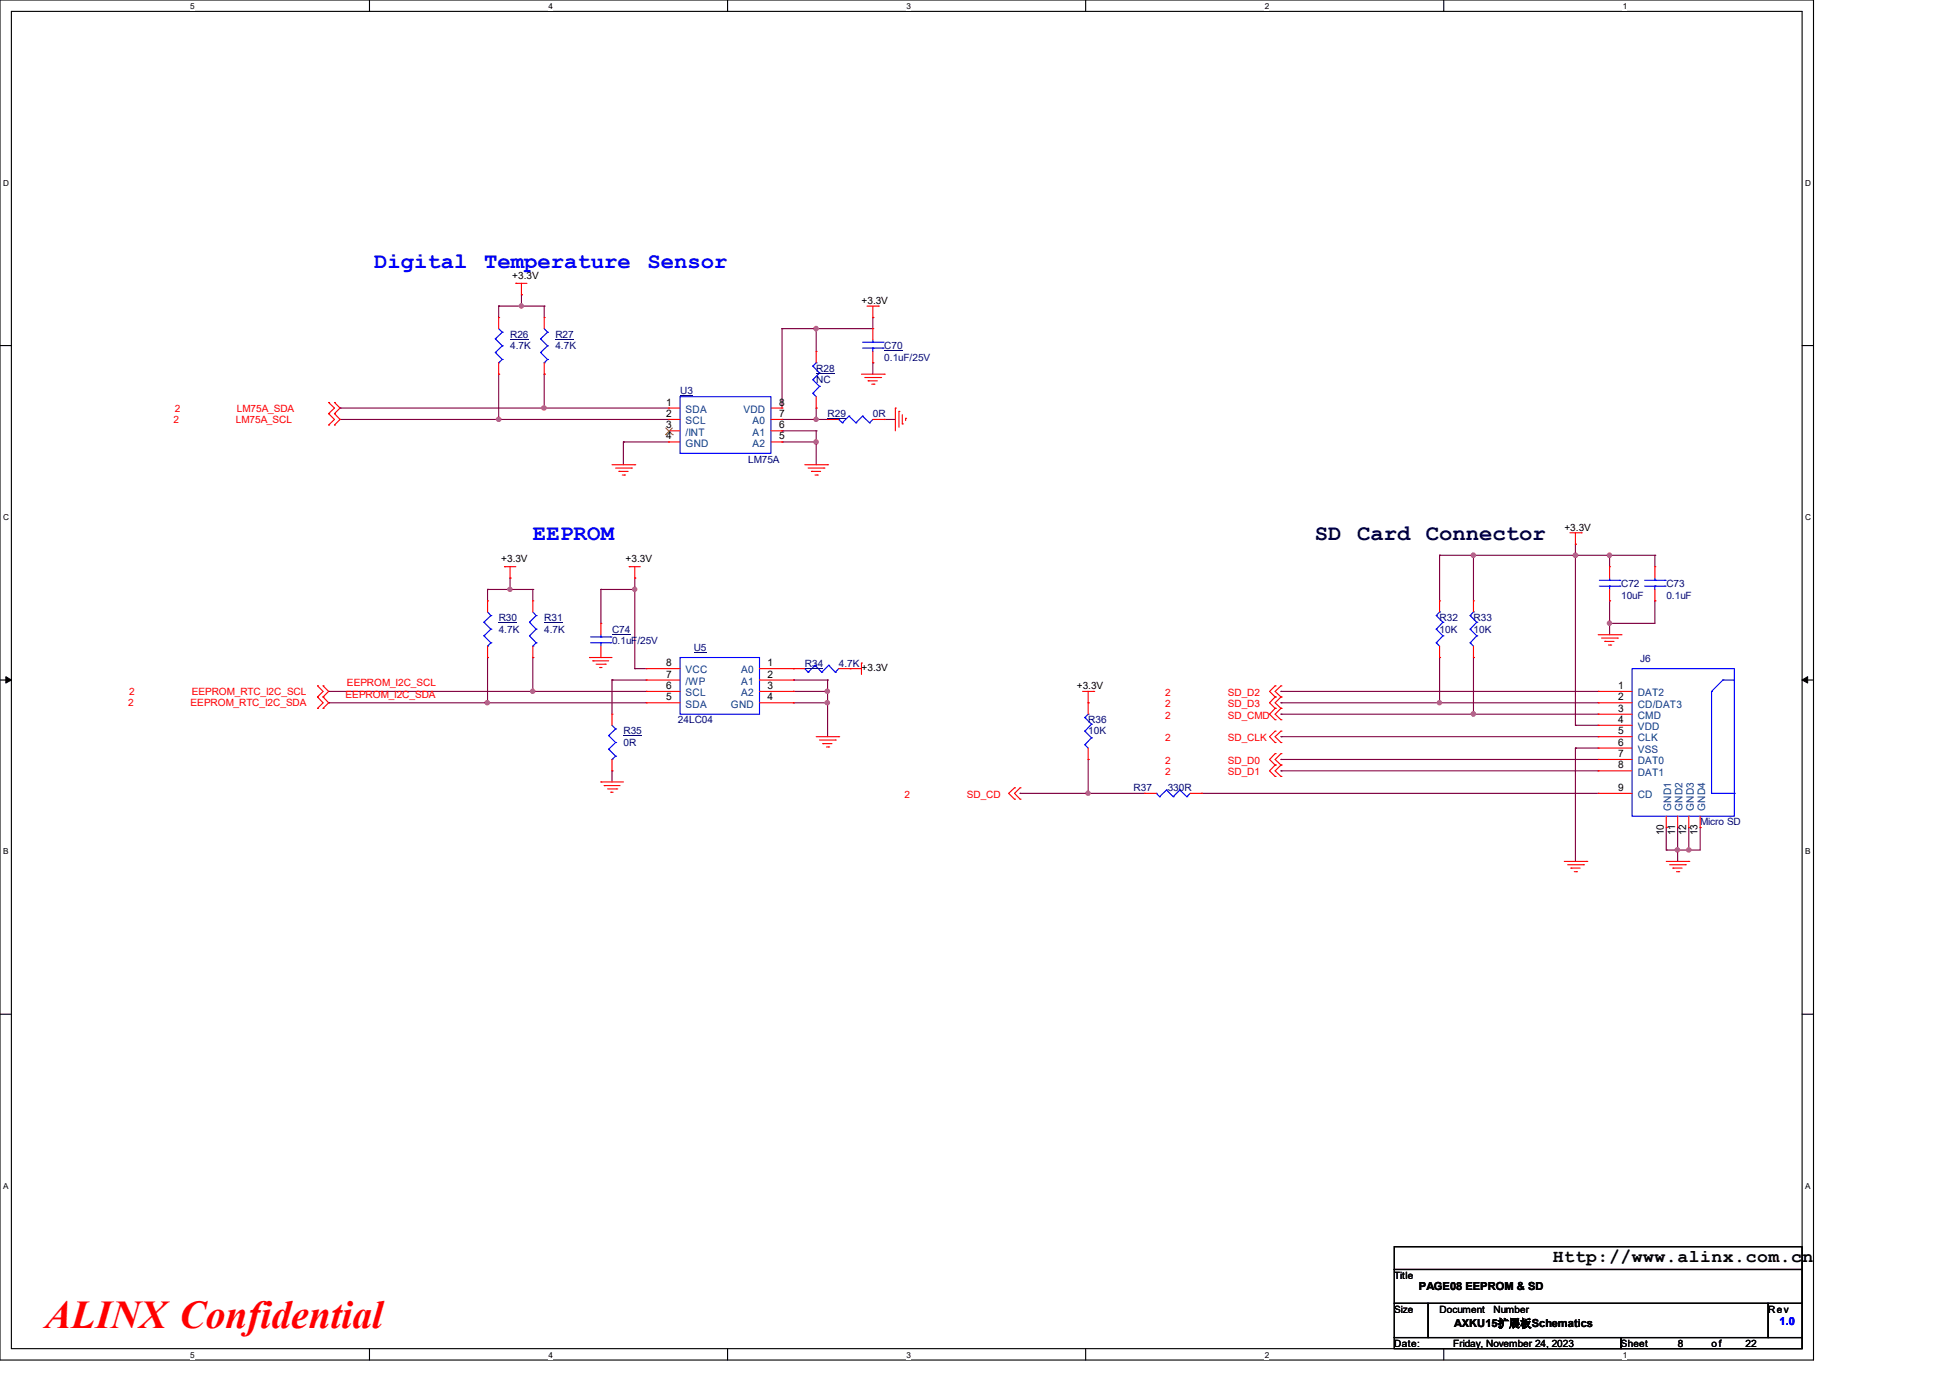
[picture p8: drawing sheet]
<svg xmlns="http://www.w3.org/2000/svg" width="297mm" height="210mm" viewBox="0 0 297 210" stroke-linecap="round" stroke-linejoin="round" font-family="sans-serif">
<path d="M0 0h276.4v207.3h-276.4zM1.7 1.7h272.9v203.8h-272.9z" fill="none" stroke="#000" stroke-width=".17"/>
<g fill="#fff">
<path d="M29 .2h.7v1.4h-.7z"/>
<path d="M29 205.7h.7v1.4h-.7z"/>
</g>
<path d="M56.3 0v1.7M56.3 205.5v1.8" fill="none" stroke="#000" stroke-width=".17"/>
<g fill="#fff">
<path d="M83.6 .2h.6v1.4h-.6z"/>
<path d="M83.6 205.7h.6v1.4h-.6z"/>
</g>
<path d="M110.9 0v1.7M110.9 205.5v1.8" fill="none" stroke="#000" stroke-width=".17"/>
<g fill="#fff">
<path d="M138.1 .2h.7v1.4h-.7z"/>
<path d="M138.1 205.7h.7v1.4h-.7z"/>
</g>
<path d="M165.4 0v1.7M165.4 205.5v1.8" fill="none" stroke="#000" stroke-width=".17"/>
<g fill="#fff">
<path d="M192.7 .2h.7v1.4h-.7z"/>
<path d="M192.7 205.7h.7v1.4h-.7z"/>
</g>
<path d="M220 0v1.7M220 205.5v1.8" fill="none" stroke="#000" stroke-width=".17"/>
<g fill="#fff">
<path d="M247.3 .2h.6v1.4h-.6z"/>
<path d="M247.3 205.7h.6v1.4h-.6z"/>
<path d="M.5 27.2h.9v1.4h-.9z"/>
<path d="M275.1 27.2h.9v1.4h-.9z"/>
<path d="M.5 78.1h.9v1.4h-.9z"/>
<path d="M275.1 78.1h.9v1.4h-.9z"/>
</g>
<path d="M0 52.7h1.7M274.6 52.7h1.8" fill="none" stroke="#000" stroke-width=".17"/>
<g fill="#fff">
<path d="M.5 129.1h.8v1.4h-.8z"/>
<path d="M275.1 129.1h.8v1.4h-.8z"/>
</g>
<path d="M0 103.6h1.7M274.6 103.6h1.8" fill="none" stroke="#000" stroke-width=".17"/>
<path d="M.9 103.1l.8 .5-.8 .5zM274.6 103.6l.9-.5v1z" fill="#000" stroke="#000" stroke-width=".15"/>
<g fill="#fff">
<path d="M.5 180h.8v1.4h-.8z"/>
<path d="M275.1 180h.8v1.4h-.8z"/>
</g>
<path d="M0 154.6h1.7M274.6 154.6h1.8M212.5 190h62.1v3.5h-62.1zM212.5 193.5h62.1v5.1h-62.1zM212.5 198.6h5.1v5.2h-5.1zM217.6 198.6h51.9v5.2h-51.9zM269.5 198.6h5.1v5.2h-5.1zM212.5 203.8h34.5v1.7h-34.5zM247 203.8h27.6v1.7h-27.6z" fill="none" stroke="#000" stroke-width=".17"/>
<g fill="none" stroke="#800040" stroke-width=".17">
<path d="M76 46.7h.1M76 57h.1M76 46.7v1.7M76 57v6.9M76 46.7h6.9M79.5 46.7h.1M79.5 44.9h.1M79.5 44.9v1.8M82.9 46.7h.1M82.9 57h.1M82.9 46.7v1.7M82.9 57v5.2"/>
<path d="M119.2 50.1h.1M119.2 50.1v12.1M124.4 50.1h.1M124.4 50.1v3.5M133 55.3h.1M133 48.4h.1M133 48.4v1.7h-13.8M133 55.3v1.7M51.8 62.2h.1M51.8 63.9h.1M51.8 63.9h50.1M51.8 62.2h50.1"/>
<path d="M76 63.9h.1M82.9 62.2h.1M95 67.4h.1M95 67.4h6.9M95 67.4v3.4M119.2 67.4h.1M119.2 65.7h.1M119.2 63.9h.1M119.2 67.4h5.2M119.2 65.7h5.2M119.2 63.9h6.9M124.4 65.7h.1"/>
<path d="M124.4 63.9h.1M124.4 62.2h.1M124.4 67.4h.1M124.4 62.2v1.7M124.4 65.7v5.1M134.7 63.9h.1M134.7 63.9h1.7M74.3 89.8h.1M74.3 89.8v1.8M74.3 89.8h6.9M77.7 89.8h.1M77.7 88.1h.1"/>
<path d="M77.7 88.1v1.7M81.2 89.8h.1M81.2 89.8v1.8M91.6 89.8h.1M91.6 89.8h5.1M91.6 89.8v5.2M96.7 89.8h.1M96.7 88.1h.1M96.7 88.1v13.8M219.4 84.6h.1M219.4 84.6h32.8M219.4 84.6v7"/>
<path d="M224.5 84.6h.1M224.5 84.6v7M240.1 84.6h.1M240.1 82.9h.1M240.1 82.9v27.6M245.3 84.6h.1M245.3 95h.1M245.3 91.6h.1M245.3 84.6v1.8M245.3 91.6v5.1M252.2 84.6h.1M252.2 91.6h.1"/>
<path d="M252.2 84.6v1.8M252.2 91.6v3.4h-6.9M50.1 105.4h.1M50.1 107.1h.1M50.1 107.1h48.4M50.1 105.4h48.4M74.3 107.1h.1M74.3 100.2h.1M74.3 100.2v6.9M81.2 105.4h.1M81.2 100.2h.1M81.2 100.2v5.2"/>
<path d="M93.3 103.6h.1M93.3 117.5h.1M93.3 103.6h5.2M93.3 103.6v5.2M93.3 117.5v1.7M96.7 101.9h.1M96.7 101.9h1.8M120.9 105.4h.1M120.9 107.1h.1M120.9 103.6h.1M120.9 103.6h5.2M120.9 107.1h5.2"/>
<path d="M120.9 105.4h5.2M126.1 105.4h.1M126.1 103.6h.1M126.1 107.1h.1M126.1 103.6v8.7M165.8 115.7h.1M165.8 115.7v5.2M195.2 107.1h.1M195.2 108.8h.1M195.2 112.3h.1M195.2 115.7h.1M195.2 117.5h.1"/>
<path d="M195.2 105.4h.1M195.2 107.1h48.3M195.2 105.4h48.3M195.2 108.8h48.3M195.2 112.3h48.3M195.2 115.7h48.3M195.2 117.5h48.3M219.4 100.2h.1M219.4 107.1h.1M219.4 100.2v6.9M224.5 100.2h.1M224.5 108.8h.1"/>
<path d="M224.5 100.2v8.6M240.1 114h.1M240.1 110.5h.1M240.1 114v17.3M240.1 114h3.4M240.1 110.5h3.4M155.4 120.9h.1M155.4 120.9h19.1M165.8 120.9h.1M183.1 120.9h.1M183.1 120.9h60.4M253.9 126.1h.1"/>
<path d="M253.9 129.5h.1M253.9 126.1v3.4M255.7 126.1h.1M255.7 129.5h.1M255.7 126.1v5.2M257.3 126.1h.1M257.3 129.5h.1M257.3 126.1v3.4M259.1 126.1h.1M259.1 126.1v3.4h-5.2"/>
</g>
<g fill="#f0f" stroke="#f0f" stroke-width=".17">
<circle cx="124.3" cy="67.4" r=".33"/>
<circle cx="124.3" cy="50.1" r=".33"/>
<circle cx="124.4" cy="63.9" r=".32"/>
<circle cx="126.1" cy="105.3" r=".33"/>
<circle cx="126.1" cy="107.1" r=".33"/>
<circle cx="96.7" cy="89.8" r=".32"/>
<circle cx="81.2" cy="105.3" r=".32"/>
<circle cx="74.3" cy="107.1" r=".33"/>
<circle cx="77.7" cy="89.8" r=".32"/>
<circle cx="82.9" cy="62.2" r=".33"/>
<circle cx="76" cy="63.9" r=".33"/>
<circle cx="79.4" cy="46.6" r=".32"/>
<circle cx="245.3" cy="95" r=".32"/>
<circle cx="240.1" cy="84.6" r=".34"/>
<circle cx="245.2" cy="84.6" r=".33"/>
<circle cx="257.4" cy="129.5" r=".33"/>
<circle cx="224.5" cy="84.6" r=".33"/>
<circle cx="224.5" cy="108.8" r=".33"/>
<circle cx="165.8" cy="120.9" r=".32"/>
<circle cx="255.6" cy="129.5" r=".33"/>
<circle cx="219.3" cy="107.1" r=".32"/>
</g>
<g fill="none" stroke="#f00" stroke-width=".17">
<path d="M78.6 43.2h.1M78.6 43.2h1.7M79.5 44.9h.1M79.5 43.2v1.7M82.9 48.4h.1M82.9 57h.1M82.9 48.4v1.7M82.9 55.3v1.7M124.4 53.6h.1M124.4 53.6v1.7M131.3 57h3.4M131.8 57.5h2.4"/>
<path d="M132.1 46.7h1.8M132.3 58h.1M132.3 58h1.4M132.8 58.5h.4M133 48.4h.1M133 50.1h.1M133 55.3h.1M133 46.7v1.7M133 50.1v1.7M133 53.6v1.7M133.2 58.5h.1M133.9 46.7h.1"/>
<path d="M134.2 57.5h.1M134.7 57h.1M50.1 63h.1M50.1 61.3h.1M50.1 64.8h.1M50.1 61.3l.9 .9-.9 .8M50.1 63l.9 .9-.9 .9M51 61.3h.1M51 63h.1M51 64.8h.1M51 61.3l.8 .9-.8 .8M51 63l.8 .9-.8 .9"/>
<path d="M93.3 70.8h3.4M93.8 71.3h2.4M94.3 71.8h.1M94.3 71.8h1.4M94.8 72.4h.4M95.2 72.4h.1M96.2 71.3h.1M96.7 70.8h.1M122.6 70.8h3.5M123.1 71.3h2.5M123.7 71.8h.1M123.7 71.8h1.4"/>
<path d="M124.2 72.4h.3M124.4 62.2h.1M124.4 60.5v1.7M124.5 72.4h.1M125.6 71.3h.1M126.1 70.8h.1M126.1 63.9h.1M126.1 63.9h1.7M133 63.9h1.7M134.7 63.9h.1M136.4 62.2h.1M136.4 62.2v3.5"/>
<path d="M137 62.7h.1M137 62.7v2.4M137.5 64.6h.1M137.5 63.2v1.4M138 63.8h.1M138 63.8v.3M74.3 91.6h.1M74.3 91.6v1.7M74.3 98.5v1.7M76.9 86.4h.1M76.9 86.4h1.7M77.7 88.1h.1"/>
<path d="M77.7 86.4v1.7M95.9 86.4h.1M95.9 86.4h1.7M96.7 88.1h.1M96.7 86.4v1.7M219.4 91.6h.1M219.4 91.6v1.7M219.4 98.5v1.7M224.5 91.6h.1M224.5 91.6v1.7M224.5 98.5v1.7M239.2 81.2h1.8"/>
<path d="M240.1 82.9h.1M240.1 81.2v1.7M241 81.2h.1M243.5 96.7h3.5M244.1 97.2h2.4M244.6 97.7h.1M244.6 97.7h1.4M245.1 98.3h.3M245.4 98.3h.1M246.5 97.2h.1M247 96.7h.1M48.4 106.2h.1"/>
<path d="M48.4 104.5h.1M48.4 107.9h.1M48.4 104.5l.8 .9-.8 .8M48.4 106.2l.8 .9-.8 .8M49.2 104.5h.1M49.2 106.2h.1M49.2 107.9h.1M49.2 104.5l.9 .9-.9 .8M49.2 106.2l.9 .9-.9 .8M74.3 100.2h.1M89.8 100.2h.1M89.8 100.2h3.5"/>
<path d="M90.3 100.7h.1M90.3 100.7h2.5M90.8 101.2h1.4M91.4 101.7h.1M91.4 101.7h.3M91.6 119.2h.1M91.6 119.2h3.4M92.1 119.7h.1M92.1 119.7h2.4M92.2 101.2h.1M120.9 101.9h.1M120.9 101.9h1.7"/>
<path d="M124.4 112.3h3.4M124.9 112.8h2.4M125.4 113.3h.1M125.4 113.3h1.4M125.9 113.8h.4M126.3 113.8h.1M127.3 112.8h.1M127.8 112.3h.1M127.8 101.9h3.5M129.5 101.9h.1M131.3 101h.1M131.3 101v1.8"/>
<path d="M165 105.4h1.7M165.8 107.1h.1M165.8 105.4v1.7M166.7 105.4h.1M194.3 114.9h.1M194.3 116.6h.1M194.3 118.3h.1M194.3 104.5h.1M194.3 106.2h.1M194.3 107.9h.1M194.3 111.4h.1M194.3 113.2h.1"/>
<path d="M194.3 109.7h.1M194.3 114.9l-.8 .8 .8 .9M194.3 116.6l-.8 .9 .8 .8M194.3 104.5l-.8 .9 .8 .8M194.3 106.2l-.8 .9 .8 .8M194.3 111.4l-.8 .9 .8 .9M194.3 107.9l-.8 .9 .8 .9M195.2 114.9h.1M195.2 116.6h.1M195.2 118.3h.1M195.2 104.5h.1M195.2 106.2h.1"/>
<path d="M195.2 107.9h.1M195.2 111.4h.1M195.2 113.2h.1M195.2 109.7h.1M195.2 114.9l-.9 .8 .9 .9M195.2 116.6l-.9 .9 .9 .8M195.2 104.5l-.9 .9 .9 .8M195.2 106.2l-.9 .9 .9 .8M195.2 111.4l-.9 .9 .9 .9M195.2 107.9l-.9 .9 .9 .9M219.4 100.2h.1M224.5 100.2h.1"/>
<path d="M92.6 120.2h1.4M93.1 120.7h.1M93.1 120.7h.3M94 120.2h.1M154.6 120.1h.1M154.6 121.8h.1M154.6 120.1l-.9 .8 .9 .9M155.4 120.1h.1M155.4 121.8h.1M155.4 120.1l-.8 .8 .8 .9M174.5 120.9h.1M174.5 120.9h1.7"/>
<path d="M181.4 120.9h1.7M183.1 120.9h.1M238.4 131.3h3.4M238.9 131.8h2.4M239.4 132.3h.1M239.4 132.3h1.4M239.9 132.8h.3M240.2 132.8h.1M241.3 131.8h.1M241.8 131.3h.1M253.9 131.3h3.4M254.4 131.8h2.4"/>
<path d="M254.9 132.3h.1M254.9 132.3h1.4M255.5 132.8h.3M255.8 132.8h.1M256.8 131.8h.1M257.3 131.3h.1"/>
</g>
<g fill="none" stroke="#00f" stroke-width=".17">
<path d="M82.4 51.6h.1M82.4 53.7h.1M82.4 51.6l1 1.1M82.4 53.7l1 1.1M82.9 55.3h.1M82.9 50.1l.5 .5M83.4 50.6h.1M83.4 52.7h.1M83.4 54.8h.1M83.4 50.6l-1 1M83.4 52.7l-1 1M83.4 54.8l-.5 .5"/>
<path d="M123.9 59.9h.1M123.9 57.9h.1M123.9 55.8h.1M123.9 59.9l.5 .6M123.9 57.9l1 1M123.9 55.8l1 1.1M124.4 55.3h.1M124.4 55.3l-.5 .5M124.9 58.9h.1M124.9 56.9h.1M124.9 58.9l-1 1M124.9 56.9l-1 1"/>
<path d="M131.4 53h3.2M131.4 52.2h3.2M133 52.2h.1M133 53h.1M133 51.8v.4M133 53v.6M134.6 53h.1M134.6 52.2h.1M127.8 63.9h.1M127.8 63.9l.6 .5M128.4 64.4h.1M129.4 63.4h.1"/>
<path d="M129.4 63.4l1 1M129.4 63.4l-1 1M130.4 64.4h.1M131.4 63.4h.1M131.4 63.4l1.1 1M131.4 63.4l-1 1M132.5 64.4h.1M133 63.9l-.5 .5M73.7 94.8h.1M73.7 96.9h.1M73.7 94.8l1.1 1.1M73.7 96.9l1.1 1.1"/>
<path d="M74.3 98.5h.1M74.3 93.3l.5 .5M74.8 93.8h.1M74.8 95.9h.1M74.8 98h.1M74.8 93.8l-1.1 1M74.8 95.9l-1.1 1M74.8 98l-.5 .5M218.9 98h.1M218.9 95.9h.1M218.9 93.8h.1M218.9 98l.5 .5"/>
<path d="M218.9 95.9l1 1M218.9 93.8l1 1M219.4 93.3h.1M219.4 93.3l-.5 .5M219.9 96.9h.1M219.9 94.8h.1M219.9 96.9l-1 1.1M219.9 94.8l-1 1.1M224 98h.1M224 95.9h.1M224 93.8h.1M224 98l.5 .5"/>
<path d="M224 95.9l1 1M224 93.8l1 1M224.5 93.3h.1M224.5 93.3l-.5 .5M225 96.9h.1M225 94.8h.1M225 96.9l-1 1.1M225 94.8l-1 1.1M103.6 100.2h12.1v8.6h-12.1zM122.6 101.9h.1M122.6 101.9l.5 .5M123.1 102.4h.1"/>
<path d="M124.2 101.4h.1M124.2 101.4l1 1M124.2 101.4l-1.1 1M125.2 102.4h.1M126.3 101.4h.1M126.3 101.4l1 1M126.3 101.4l-1.1 1M127.3 102.4h.1M127.8 101.9l-.5 .5M176.2 120.9h.1M176.2 120.9l.5 .5M176.7 121.4h.1"/>
<path d="M177.8 120.4h.1M177.8 120.4l1 1M177.8 120.4l-1.1 1M178.8 121.4h.1M179.8 120.4h.1M179.8 120.4l1 1M179.8 120.4l-1 1M180.8 121.4h.1M181.4 120.9l-.6 .5"/>
</g>
<path d="M84.6 51.7h2.8M124.4 56.9h2.8M134.7 53.4h2.8M126.1 63.8h2.8M76 94.9h2.8M122.6 101.8h2.8" fill="none" stroke="#000080" stroke-width=".15"/>
<path d="M105.7 99.3h2v.1h-2z" fill="#000080"/>
<g fill="none" stroke="#f00" stroke-width=".17">
<path d="M76 48.4h.1M76 57h.1M76 48.4v1.7M76 55.3v1.7M81.2 91.6h.1M81.2 91.6v1.7M81.2 98.5v1.7M91.6 95h.1M91.6 95v1.7M91.6 98.5v1.7M245.3 86.4h.1M245.3 91.6h.1"/>
<path d="M245.3 86.4v1.7M245.3 89.8v1.8M252.2 86.4h.1M252.2 91.6h.1M252.2 86.4v1.7M252.2 89.8v1.8M81.2 100.2h.1M91.6 100.2h.1M93.3 108.8h.1M93.3 117.5h.1M93.3 108.8v1.7M93.3 115.7v1.8"/>
<path d="M98.5 107.1h.1M98.5 101.9h.1M98.5 103.6h.1M98.5 105.4h.1M98.5 107.1h5.1M98.5 101.9h5.1M98.5 103.6h5.1M98.5 105.4h5.1M115.7 107.1h5.2M115.7 101.9h5.2M115.7 103.6h5.2M115.7 105.4h5.2"/>
<path d="M120.9 107.1h.1M120.9 101.9h.1M120.9 103.6h.1M120.9 105.4h.1M165.8 115.7h.1M165.8 107.1h.1M165.8 107.1v1.7M165.8 114v1.7M243.5 107.1h.1M243.5 108.8h.1M243.5 110.5h.1M243.5 112.3h.1"/>
<path d="M243.5 114h.1M243.5 115.7h.1M243.5 117.5h.1M243.5 105.4h.1M243.5 107.1h5.2M243.5 105.4h5.2M243.5 108.8h5.2M243.5 110.5h5.2M243.5 112.3h5.2M243.5 114h5.2M243.5 115.7h5.2M243.5 117.5h5.2"/>
<path d="M243.5 120.9h.1M243.5 120.9h5.2M253.9 126.1h.1M253.9 124.4v1.7M255.7 126.1h.1M255.7 124.4v1.7M257.3 126.1h.1M257.3 124.4v1.7M259.1 126.1h.1M259.1 124.4v1.7"/>
</g>
<g fill="none" stroke="#00f" stroke-width=".17">
<path d="M75.5 51.6h.1M75.5 53.7h.1M75.5 51.6l1 1.1M75.5 53.7l1 1.1M76 55.3h.1M76 50.1l.5 .5M76.5 50.6h.1M76.5 52.7h.1M76.5 54.8h.1M76.5 50.6l-1 1M76.5 52.7l-1 1M76.5 54.8l-.5 .5"/>
<path d="M103.6 60.5h13.9v8.6h-13.9zM80.7 94.8h.1M80.7 96.9h.1M80.7 94.8l1 1.1M80.7 96.9l1 1.1M81.2 98.5h.1M81.2 93.3l.5 .5M81.7 93.8h.1M81.7 95.9h.1M81.7 98h.1M81.7 93.8l-1 1M81.7 95.9l-1 1"/>
<path d="M81.7 98l-.5 .5M90 98h3.1M90 97.1h3.1M91.6 97.1h.1M91.6 98h.1M91.6 96.7v.4M91.6 98v.5M93.1 98h.1M93.1 97.1h.1M243.7 89.3h3.1M243.7 88.4h3.1M245.3 88.4h.1"/>
<path d="M245.3 89.3h.1M245.3 88.1v.3M245.3 89.3v.5M246.8 89.3h.1M246.8 88.4h.1M250.6 89.3h3.1M250.6 88.4h3.1M252.2 88.4h.1M252.2 89.3h.1M252.2 88.1v.3M252.2 89.3v.5M253.7 89.3h.1"/>
<path d="M253.7 88.4h.1M92.8 112.1h.1M92.8 114.2h.1M92.8 112.1l1 1.1M92.8 114.2l1 1M93.3 115.7h.1M93.3 110.5l.5 .6M93.8 111.1h.1M93.8 113.2h.1M93.8 115.2h.1M93.8 111.1l-1 1M93.8 113.2l-1 1"/>
<path d="M93.8 115.2l-.5 .5M165.3 113.5h.1M165.3 111.4h.1M165.3 109.3h.1M165.3 113.5l.5 .5M165.3 111.4l1 1M165.3 109.3l1 1.1M165.8 108.8h.1M165.8 108.8l-.5 .5M166.3 112.4h.1M166.3 110.4h.1M166.3 112.4l-1 1.1"/>
<path d="M166.3 110.4l-1 1M248.7 101.9h15.6v22.5h-15.6zM260.8 105.4h.1M260.8 105.4v15.5M262.6 103.6h.1M262.6 103.6l-1.8 1.8M262.6 103.6h1.7M260.8 120.9h.1M260.8 120.9h3.5M264.3 120.9h.1"/>
</g>
<path d="M77.7 51.7h2.8M82.9 94.9h2.8M93.3 96.6h2.8M95 112.2h2.8" fill="none" stroke="#000080" stroke-width=".15"/>
<path d="M103.6 60.3h2v.1h-2z" fill="#000080"/>
<g fill="none" stroke="#f00" stroke-width=".17">
<path d="M101.9 62.2h.1M101.9 63.9h.1M101.9 65.7h.1M101.9 67.4h.1M101.9 62.2h1.7M101.9 63.9h1.7M101.9 65.7h1.7M101.9 67.4h1.7M117.5 62.2h1.7M117.5 63.9h1.7M117.5 65.7h1.7M117.5 67.4h1.7"/>
<path d="M119.2 67.4h.1M119.2 65.7h.1M119.2 63.9h.1M119.2 62.2h.1"/>
</g>
<path d="M101.4 66.2h.1M101.4 65.2l1.1 1M102.5 66.2h.1M102.5 65.2l-1.1 1" fill="none" stroke="#804000" stroke-width=".15"/>
<g fill="#f0f" stroke="#f0f" stroke-width=".17">
<circle cx="124.3" cy="67.4" r=".33"/>
<circle cx="124.3" cy="50.1" r=".33"/>
<circle cx="124.4" cy="63.9" r=".32"/>
<circle cx="126.1" cy="105.3" r=".33"/>
<circle cx="126.1" cy="107.1" r=".33"/>
<circle cx="96.7" cy="89.8" r=".32"/>
<circle cx="81.2" cy="105.3" r=".32"/>
<circle cx="74.3" cy="107.1" r=".33"/>
<circle cx="77.7" cy="89.8" r=".32"/>
<circle cx="82.9" cy="62.2" r=".33"/>
<circle cx="76" cy="63.9" r=".33"/>
<circle cx="79.4" cy="46.6" r=".32"/>
<circle cx="245.3" cy="95" r=".32"/>
<circle cx="240.1" cy="84.6" r=".34"/>
<circle cx="245.2" cy="84.6" r=".33"/>
<circle cx="257.4" cy="129.5" r=".33"/>
<circle cx="224.5" cy="84.6" r=".33"/>
<circle cx="224.5" cy="108.8" r=".33"/>
<circle cx="165.8" cy="120.9" r=".32"/>
<circle cx="255.6" cy="129.5" r=".33"/>
<circle cx="219.3" cy="107.1" r=".32"/>
</g>
<text font-size="6" fill="#f00" x="6.9" y="202.3">ALINX Confidential</text>
<g font-size="3.4" fill="#00f">
<text x="57" y="40.8">Digital</text>
<text x="73.8" y="40.8">Temperature</text>
<text x="98.7" y="40.8">Sensor</text>
<text x="81.2" y="82.3">EEPROM</text>
</g>
<text font-size="3.4" fill="#000040" x="200.4" y="82.3">SD Card Connector</text>
<text font-size="2.8" x="236.6" y="192.3">Http://www.alinx.com.cn</text>
<g font-size="1.7">
<text x="216.2" y="196.6">PAGE08 EEPROM &amp; SD</text>
<text x="221.6" y="202.3">AXKU15扩展板Schematics</text>
</g>
<text font-size="1.7" fill="#00f" x="271.2" y="201.9">1.0</text>
<g font-size="1.6">
<text x="101.5" y="61.8">1</text>
<text x="101.5" y="63.5">2</text>
<text x="101.5" y="65.3">3</text>
<text x="118.7" y="65.3">6</text>
<text x="118.7" y="63.5">7</text>
<text x="118.7" y="61.8">8</text>
<text x="101.5" y="67">4</text>
<text x="118.7" y="67">5</text>
<text x="101.5" y="101.5">8</text>
<text x="117" y="101.5">1</text>
<text x="101.5" y="106.7">5</text>
<text x="101.5" y="103.3">7</text>
<text x="101.5" y="105">6</text>
<text x="117" y="106.7">4</text>
<text x="117" y="103.3">2</text>
<text x="117" y="105">3</text>
<text x="246.6" y="106.7">2</text>
<text x="246.6" y="105">1</text>
<text x="246.6" y="108.5">3</text>
<text x="246.6" y="110.2">4</text>
<text x="246.6" y="111.9">5</text>
<text x="246.6" y="113.6">6</text>
<text x="246.6" y="115.4">7</text>
<text x="246.6" y="117.1">8</text>
<text x="246.6" y="120.5">9</text>
<text x="253.5" y="127.3" transform="rotate(-90 253.5 127.3)">10</text>
<text x="255.3" y="127.3" transform="rotate(-90 255.3 127.3)">11</text>
<text x="257" y="127.3" transform="rotate(-90 257 127.3)">12</text>
<text x="258.7" y="127.3" transform="rotate(-90 258.7 127.3)">13</text>
</g>
<g font-size="1.6" fill="#004080">
<text x="104.5" y="62.9">SDA</text>
<text x="104.5" y="64.6">SCL</text>
<text x="113.3" y="62.9">VDD</text>
<text x="114.7" y="64.6">A0</text>
<text x="104.5" y="66.4">/INT</text>
<text x="104.5" y="68.1">GND</text>
<text x="114.7" y="68.1">A2</text>
<text x="114.7" y="66.4">A1</text>
<text x="104.5" y="107.8">SDA</text>
<text x="104.5" y="102.6">VCC</text>
<text x="104.5" y="104.4">/WP</text>
<text x="104.5" y="106.1">SCL</text>
<text x="111.4" y="107.8">GND</text>
<text x="113" y="102.6">A0</text>
<text x="113" y="104.4">A1</text>
<text x="113" y="106.1">A2</text>
<text x="249.6" y="107.8">CD/DAT3</text>
<text x="249.6" y="106.1">DAT2</text>
<text x="249.6" y="109.6">CMD</text>
<text x="249.6" y="111.3">VDD</text>
<text x="249.6" y="113">CLK</text>
<text x="249.6" y="114.7">VSS</text>
<text x="249.6" y="116.5">DAT0</text>
<text x="249.6" y="118.2">DAT1</text>
<text x="249.6" y="121.6">CD</text>
<text x="254.7" y="123.5" transform="rotate(-90 254.7 123.5)">GND1</text>
<text x="256.4" y="123.5" transform="rotate(-90 256.4 123.5)">GND2</text>
<text x="258.1" y="123.5" transform="rotate(-90 258.1 123.5)">GND3</text>
<text x="259.8" y="123.5" transform="rotate(-90 259.8 123.5)">GND4</text>
</g>
<g font-size="1.5">
<text x="78.1" y="42.5">+3.3V</text>
<text x="131.3" y="46.3">+3.3V</text>
<text x="238.4" y="80.9">+3.3V</text>
<text x="76.4" y="85.7">+3.3V</text>
<text x="95.3" y="85.7">+3.3V</text>
<text x="131.3" y="102.3">+3.3V</text>
<text x="164.1" y="105">+3.3V</text>
<text x="212.5" y="194.9">Title</text>
<text x="212.5" y="200">Size</text>
<text x="219.4" y="200">Document</text>
<text x="227.6" y="200">Number</text>
<text x="269.4" y="200">Rev</text>
<text x="212.5" y="205.2">Date:</text>
<text x="221.5" y="205.2">Friday, November 24, 2023</text>
<text x="247" y="205.2">Sheet</text>
<text x="255.7" y="205.2">8</text>
<text x="260.8" y="205.2">of</text>
<text x="266" y="205.2">22</text>
</g>
<g font-size="1.5" fill="#000080">
<text x="77.7" y="51.5">R26</text>
<text x="77.7" y="53.2">4.7K</text>
<text x="84.6" y="51.5">R27</text>
<text x="84.6" y="53.2">4.7K</text>
<text x="134.8" y="53.2">C70</text>
<text x="124.4" y="56.7">R28</text>
<text x="124.4" y="58.4">NC</text>
<text x="134.8" y="54.9">0.1uF/25V</text>
<text x="103.6" y="60.1">U3</text>
<text x="126.1" y="63.6">R29</text>
<text x="133" y="63.6">0R</text>
<text x="114" y="70.5">LM75A</text>
<text x="247" y="89.5">C72</text>
<text x="253.9" y="89.5">C73</text>
<text x="76" y="94.7">R30</text>
<text x="82.9" y="94.7">R31</text>
<text x="219.4" y="94.7">R32</text>
<text x="224.5" y="94.7">R33</text>
<text x="247" y="91.2">10uF</text>
<text x="253.9" y="91.2">0.1uF</text>
<text x="76" y="96.4">4.7K</text>
<text x="82.9" y="96.4">4.7K</text>
<text x="93.3" y="96.4">C74</text>
<text x="93.3" y="98.1">0.1uF/25V</text>
<text x="105.7" y="99.1">U5</text>
<text x="122.6" y="101.6">R34</text>
<text x="127.8" y="101.6">4.7K</text>
<text x="219.4" y="96.4">10K</text>
<text x="224.5" y="96.4">10K</text>
<text x="250" y="100.9">J6</text>
<text x="95" y="111.9">R35</text>
<text x="95" y="113.7">0R</text>
<text x="103.3" y="110.2">24LC04</text>
<text x="165.8" y="110.2">R36</text>
<text x="165.8" y="111.9">10K</text>
<text x="172.7" y="120.6">R37</text>
<text x="177.9" y="120.6">330R</text>
<text x="259.1" y="125.8">Micro SD</text>
</g>
<g font-size="1.5" fill="#f00">
<text x="26.4" y="64.4">2</text>
<text x="26.6" y="62.7">2</text>
<text x="35.9" y="64.4">LM75A_SCL</text>
<text x="36.1" y="62.7">LM75A_SDA</text>
<text x="19.5" y="107.6">2</text>
<text x="19.7" y="105.9">2</text>
<text x="29" y="107.6">EEPROM_RTC_I2C_SDA</text>
<text x="29.2" y="105.9">EEPROM_RTC_I2C_SCL</text>
<text x="52.7" y="106.3">EEPROM_I2C_SDA</text>
<text x="52.9" y="104.6">EEPROM_I2C_SCL</text>
<text x="177.6" y="106.1">2</text>
<text x="177.6" y="107.8">2</text>
<text x="187.1" y="106.1">SD_D2</text>
<text x="187.1" y="107.8">SD_D3</text>
<text x="177.6" y="113">2</text>
<text x="177.6" y="109.5">2</text>
<text x="187.1" y="113">SD_CLK</text>
<text x="187.1" y="109.5">SD_CMD</text>
<text x="177.6" y="116.4">2</text>
<text x="177.6" y="118.2">2</text>
<text x="187.1" y="116.4">SD_D0</text>
<text x="187.1" y="118.2">SD_D1</text>
<text x="137.8" y="121.6">2</text>
<text x="147.3" y="121.6">SD_CD</text>
</g>
<g font-size="1.3">
<text x="29" y="1.3">5</text>
<text x="83.6" y="1.3">4</text>
<text x="138.1" y="1.3">3</text>
<text x="192.7" y="1.3">2</text>
<text x="247.3" y="1.3">1</text>
<text x=".5" y="28.3">D</text>
<text x="275.1" y="28.3">D</text>
<text x=".5" y="79.2">C</text>
<text x="275.1" y="79.2">C</text>
<text x=".5" y="130.2">B</text>
<text x="275.1" y="130.2">B</text>
<text x=".5" y="181.1">A</text>
<text x="275.1" y="181.1">A</text>
<text x="29" y="206.9">5</text>
<text x="83.6" y="206.9">4</text>
<text x="138.1" y="206.9">3</text>
<text x="192.7" y="206.9">2</text>
<text x="247.3" y="206.9">1</text>
</g>
</svg>
